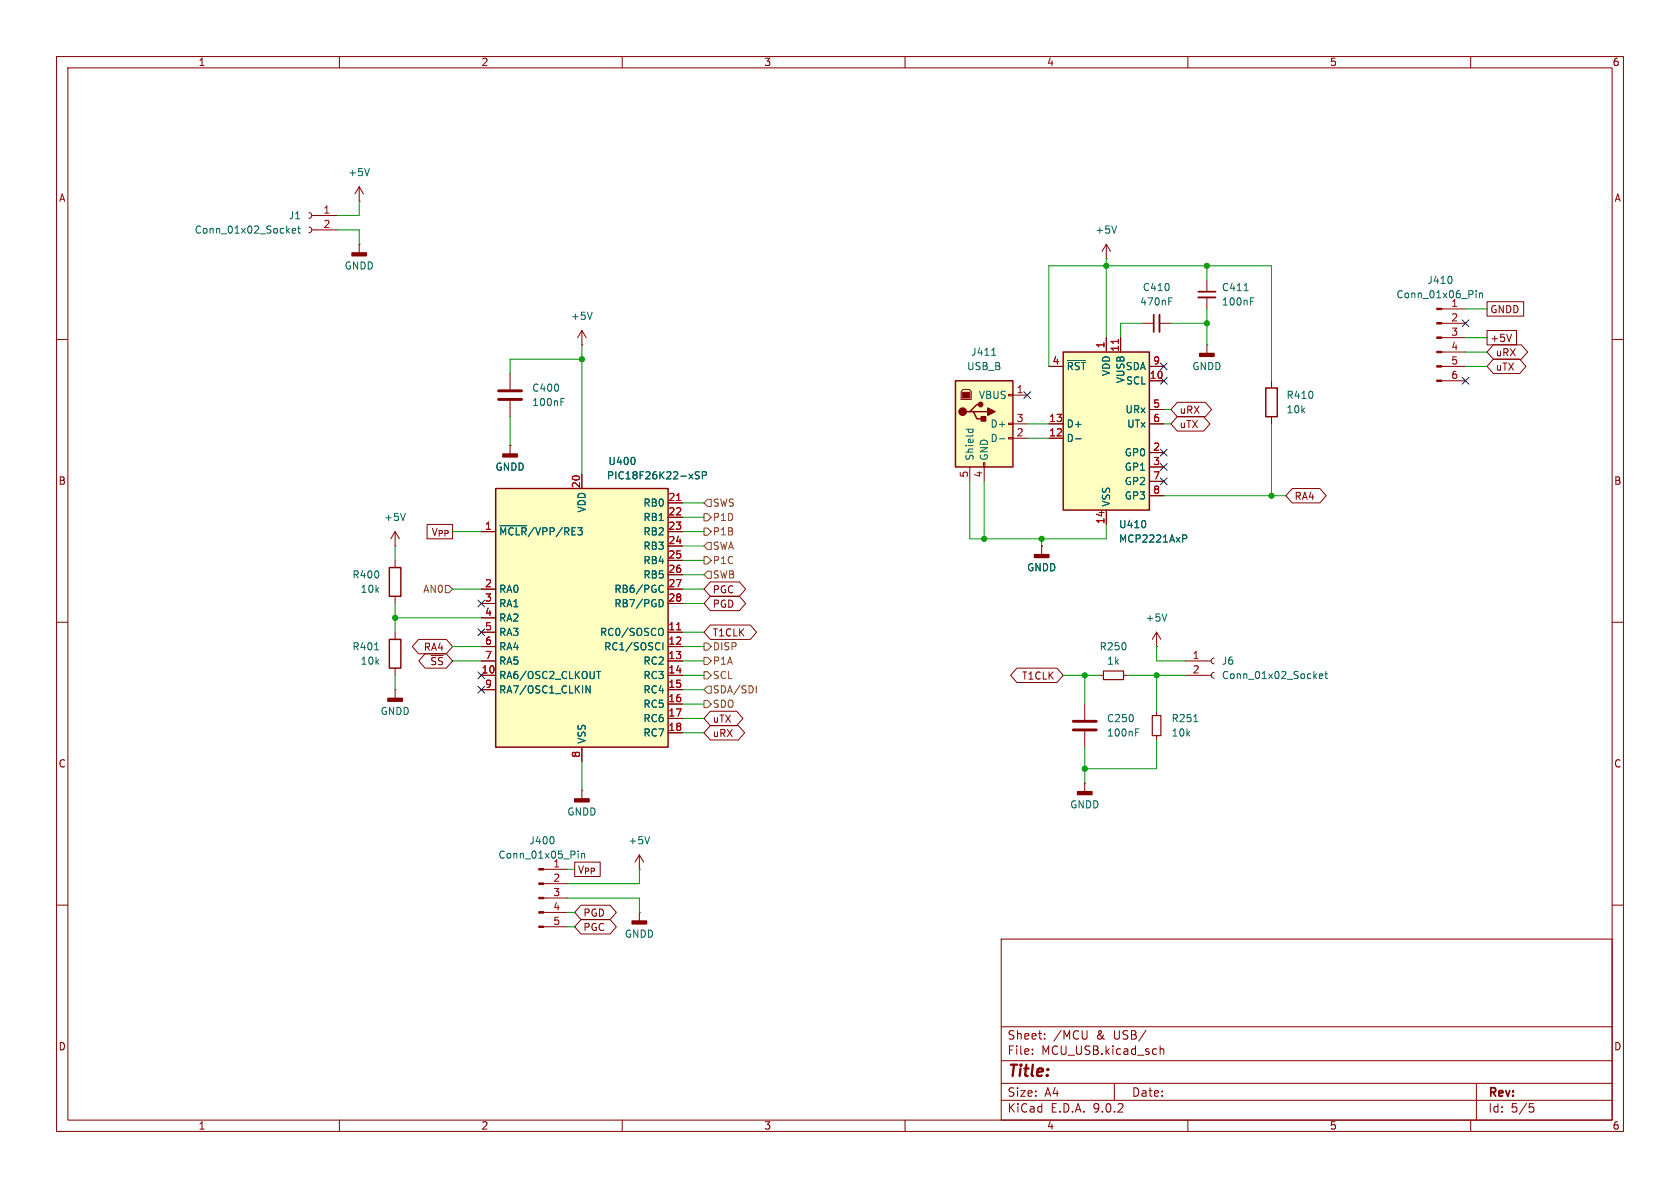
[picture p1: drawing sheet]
<svg xmlns="http://www.w3.org/2000/svg" width="297mm" height="210mm" viewBox="0 0 297 210" stroke-linecap="round" stroke-linejoin="round" font-family="sans-serif">
<g fill="none" stroke="#840000" stroke-width=".18">
<path d="M10 10h277v190h-277zM12 12h273v186h-273zM60 10v2M110 10v2M160 10v2M210 10v2M260 10v2M102.9 58.4v2.6M102.9 58.4l-.8 1.3M102.9 58.4l.7 1.3M201.9 57.2h2.1M205 57.2h2"/>
<path d="M254.9 54.6h4.2M254.9 57.2h4.2M254.9 59.7h4.2M10 60h2M102.9 61h.1M254.9 62.2h4.2M254.9 64.8h4.2M254.9 67.3h4.2M285 60h2M10 110h2M204.5 114.3h.1M204.5 111.8l-.8 1.2"/>
<path d="M204.5 111.8l.7 1.2M204.5 111.8v2.5M209.5 116.8h4.6M209.5 119.4h4.6M214.6 116.3l-.3 .2-.2 .3 .2 .4 .3 .1M214.6 118.9l-.3 .1-.2 .4 .2 .3 .3 .2M285 110h2M102.9 139.7h.1M102.9 139.7v1.5M96.1 153.7h4.2M96.1 156.2h4.2M96.1 158.8h4.2"/>
<path d="M113 153.7h.1M113 151.1l-.7 1.3M113 151.1l.8 1.3M113 151.1v2.6M10 160h2M96.1 161.3h4.2M96.1 163.8h4.2M177 166h108v32h-108zM285 160h2M60 198v2M110 198v2M160 198v2"/>
<path d="M177 194.5h108M177 191.5h108M177 187.5h108M177 181.5h108M182.5 186.3v.1M182.5 185.5v.1M184.7 183.6v.1M184.7 182.8v.1M192.2 182.2l-.1 1.4M197 191.5v3M205.1 184.9v1.5M205.1 185.5l.2-.1 .4 .1v.9"/>
<path d="M210 198v2M260 198v2M261 191.5v6.5M270.4 195.1h.7M270.5 195.7h.4l.3 .3-.2 .5-.5 .1"/>
</g>
<g fill="#840000" stroke="#840000" stroke-width=".18">
<path d="M254 54.5h.9v.2h-.9z"/>
<path d="M254 57h.9v.3h-.9z"/>
<path d="M254 59.6h.9v.2h-.9z"/>
<path d="M254 62.1h.9v.3h-.9z"/>
<path d="M254 64.6h.9v.3h-.9z"/>
<path d="M254 67.2h.9v.2h-.9z"/>
<path d="M95.2 153.5h.9v.3h-.9z"/>
<path d="M95.2 156.1h.9v.2h-.9z"/>
<path d="M95.2 158.6h.9v.3h-.9z"/>
<path d="M95.2 161.2h.9v.2h-.9z"/>
<path d="M95.2 163.7h.9v.3h-.9z"/>
</g>
<g fill="none" stroke="#006464" stroke-width=".18">
<path d="M104.7 55.2l-.4 1.3M206.6 53.3h.4M206.6 52.6h.6M256.6 49l.1 .3-.1 .7M261 51.4v.1M261 51.8v.8M261.6 51.8v.8M261.6 51.9l.1-.1 .3 .1 .1 .7M206.3 108.5l-.4 1.3M233.2 119.5l.7-.1-.1-.2-.4-.1-.2 .2 .1 .6h.5M234.2 119.1h.5M234.4 118.7v1.1l.3 .2"/>
<path d="M97.8 148l.1 .4-.1 .6M102.2 150.4v.2M102.2 150.9v.8M102.8 150.9v.8M102.8 151l.2-.1h.3l.1 .8M114.8 147.9l-.4 1.3"/>
</g>
<path d="M101.6 141.2h2.5v.5h-2.5z" fill="#840000" stroke="#840000" stroke-width=".25"/>
<path d="M204 55.6v3.1" fill="none" stroke="#840000" stroke-width=".3"/>
<path d="M205 55.6v3.1" fill="none" stroke="#840000" stroke-width=".33"/>
<path d="M87.6 86.4h30.5v45.7h-30.5z" fill="#ffffc2"/>
<path d="M87.6 86.4h30.5v45.7h-30.5z" fill="none" stroke="#840000" stroke-width=".25"/>
<g fill="none" stroke="#840000" stroke-width=".18">
<path d="M213.4 49.5v2.1M213.4 52.6v2M213.4 61h.1M213.4 61v1.5M85.1 94h2.5M102.9 83.8v2.6M118.1 94h2.5M118.1 88.9h2.5M118.1 91.4h2.5M118.1 96.5h2.5M118.1 99.1h2.5M85.1 104.1h2.5"/>
<path d="M85.1 106.7h2.5M85.1 109.2h2.5M85.1 111.8h2.5M85.1 114.3h2.5M85.1 116.8h2.5M85.1 119.4h2.5M118.1 104.1h2.5M118.1 106.7h2.5M118.1 111.8h2.5M118.1 114.3h2.5M118.1 116.8h2.5M118.1 119.4h2.5"/>
<path d="M118.1 101.6h2.5M194.3 119.4h.8M198.6 119.4h.8M85.1 121.9h2.5M102.9 132.1v2.5M118.1 121.9h2.5M118.1 124.5h2.5M118.1 127h2.5M118.1 129.5h2.5"/>
</g>
<g fill="none" stroke="#006464" stroke-width=".18">
<path d="M219.9 51.4h.8M221.1 53.3h.4M221.1 52.7h.6M88.4 92.9h4.7M112.2 81.1v.8M123.6 83.4h-.5l-.1 .1v.4l.5 .2 .1 .3-.2 .3-.5-.1M124.2 84h.6l.1-.2-.1-.3-.6-.1v1.3M105.5 118.7h.7M105.8 118.7v1.3M116.5 106a.64 .64 0 0 1 .8 .6 .64 .64 0 0 1-.8 .7M116.7 111.1a.43 .43 0 0 1 .6 .4v.4a.43 .43 0 0 1-.6 .4M116.7 103.5l.3-.1 .3 .2"/>
<path d="M117.2 113.6v1.3M117.3 104.6l-.3 .1h-.3M104.3 121.2v1.3l-.7-1.3v1.3"/>
</g>
<path d="M119.6 88.5h.7M119.6 111.3h.7" fill="none" stroke="#a90000" stroke-width=".18"/>
<path d="M211.8 51.6h3.1" fill="none" stroke="#840000" stroke-width=".3"/>
<path d="M211.8 52.6h3.1" fill="none" stroke="#840000" stroke-width=".33"/>
<path d="M212.1 62.5h2.5v.5h-2.5z" fill="#840000" stroke="#840000" stroke-width=".25"/>
<path d="M195.1 118.6h3.5v1.5h-3.5z" fill="none" stroke="#840000" stroke-width=".2"/>
<path d="M188 62.2h15.2v28h-15.2z" fill="#ffffc2"/>
<path d="M188 62.2h15.2v28h-15.2z" fill="none" stroke="#840000" stroke-width=".25"/>
<g fill="none" stroke="#840000" stroke-width=".18">
<path d="M195.6 59.7v2.5M198.1 59.7v2.5M185.4 64.8h2.6M185.4 74.9h2.6M185.4 77.5h2.6M203.2 64.8h2.5M203.2 74.9h2.5M203.2 67.3h2.5M203.2 72.4h2.5M195.6 90.2v2.5M203.2 80h2.5M203.2 82.6h2.5"/>
<path d="M203.2 85.1h2.5M203.2 87.6h2.5M191.8 138.4h.1M191.8 138.4v1.6M204.5 125.7v.8M204.5 130v.8"/>
</g>
<path d="M188.7 63.7h3.2M190.1 77.6h1M202.5 92.3v.7M209.1 94.6h.5l.2 .2-.1 .4h-.6M211.1 127.6h.7" fill="none" stroke="#006464" stroke-width=".18"/>
<path d="M197.7 60v.7" fill="none" stroke="#a90000" stroke-width=".18"/>
<path d="M203.7 126.5h1.5v3.5h-1.5z" fill="none" stroke="#840000" stroke-width=".2"/>
<path d="M190.5 140h2.5v.5h-2.5z" fill="#840000" stroke="#840000" stroke-width=".25"/>
<path d="M168.9 67.3h10.2v15.3h-10.2z" fill="#ffffc2"/>
<path d="M168.9 67.3h10.2v15.3h-10.2zM171.4 72.8h.7l.6 1.2h1.3M172.1 72.8h2.5M173.4 71.5h-.7l-1.3 1.3h-.6M223.8 68.6h2v5.1h-2zM68.8 113h2.1v5.1h-2.1zM68.8 100.3h2.1v5.1h-2.1z" fill="none" stroke="#840000" stroke-width=".25"/>
<g fill="none" stroke="#840000" stroke-width=".18">
<path d="M54.6 37.6l.4 .1 .1 .4-.1 .4-.4 .1M55.1 38.1h4.6M63.5 35.6h.1M63.5 33l-.8 1.3M63.5 33l.8 1.3M63.5 33v2.6M54.6 40.1l.4 .2 .1 .3-.1 .4-.4 .1M55.1 40.6h4.6M63.5 43.2h.1M63.5 43.2v1.5M195.6 45.7h.1M195.6 43.2l-.8 1.3"/>
<path d="M195.6 43.2l.7 1.3M195.6 43.2v2.5M195.6 59.7v2.5M198.1 59.7v2.5M262.9 58.4h5.2v2.6h-5.2zM262.9 53.3h6.5v2.6h-6.5zM267.2 59.1l-.4 1.3M90.2 78.7h.1M90.2 66v2.8M90.2 70.9v2.8M90.2 78.7v1.6M170.3 68.8h1l.4 .4v1.4h-1.8v-1.4z"/>
<path d="M178.3 69.7h.8v.3h-.8zM178.3 74.8h.8v.3h-.8zM178.3 77.3h.8v.3h-.8zM179.1 69.9h2.5M179.1 74.9h2.5M179.1 77.5h2.5M185.4 74.9h2.6M185.4 77.5h2.6M185.4 64.8h2.6M203.2 74.9h2.5M203.2 64.8h2.5M203.2 67.3h2.5"/>
<path d="M203.2 72.4h2.5M208.1 73.7h4.7l1.1 1.2-1.1 1.3h-4.7l-1.1-1.3zM208.1 71.1h5l1.1 1.3-1.1 1.3h-5l-1.1-1.3zM224.8 67.3v1.3M224.8 73.7v1.2M264 61h5l1.1 1.2-1.1 1.3h-5l-1.1-1.3zM264 63.5h4.7l1.1 1.3-1.1 1.2h-4.7l-1.1-1.2zM69.8 96.5h.1M69.8 94v2.5M69.8 99.1v1.2M69.8 94l-.7 1.3M69.8 94l.8 1.3"/>
<path d="M75.5 92.7h4.5v2.6h-4.5zM85.1 94h2.5M102.9 83.8v2.6M118.1 94h2.5M118.1 88.9h2.5M118.1 91.4h2.5M118.1 96.5h2.5M118.1 99.1h2.5M171.4 82.6v2.5M173.9 81.8h.2v.8h-.2zM174 82.6v2.5M184.1 96.5h.1"/>
<path d="M184.1 96.5v1.5M195.6 90.2v2.5M203.2 80h2.5M203.2 82.6h2.5M203.2 85.1h2.5M203.2 87.6h2.5M228.4 86.4h4.9l1.2 1.2-1.2 1.3h-4.9l-1.1-1.3zM69.8 105.4v1.3M69.8 111.8v1.2M69.8 118.1v1.3M74 113h4.9l1.1 1.3-1.1 1.3h-4.9l-1.1-1.3zM75.1 115.6h3.8l1.1 1.2-1.1 1.3h-3.8l-1.1-1.3z"/>
<path d="M85.1 104.1h2.5M85.1 106.7h2.5M85.1 109.2h2.5M85.1 111.8h2.5M85.1 114.3h2.5M85.1 116.8h2.5M85.1 119.4h2.5M118.1 104.1h2.5M118.1 106.7h2.5M118.1 111.8h2.5M118.1 114.3h2.5M118.1 116.8h2.5"/>
<path d="M118.1 119.4h2.5M118.1 101.6h2.5M125.6 105.4h5.1l1.1 1.3-1.1 1.3h-5.1l-1.1-1.3zM125.6 102.9h5.1l1.1 1.2-1.1 1.3h-5.1l-1.1-1.3zM125.6 110.5h7.1l1.1 1.3-1.1 1.2h-7.1l-1.1-1.2zM179.8 118.1h7l1.2 1.3-1.2 1.3h-7l-1.1-1.3zM69.8 121.9h.1M69.8 121.9v1.5M85.1 121.9h2.5M102.9 132.1v2.5M118.1 121.9h2.5M118.1 124.5h2.5"/>
<path d="M118.1 127h2.5M118.1 129.5h2.5M125.6 128.3h4.9l1.1 1.2-1.1 1.3h-4.9l-1.1-1.3zM125.6 125.7h4.6l1.1 1.3-1.1 1.3h-4.6l-1.1-1.3zM191.8 124.5v2.8M191.8 129.3v2.8M101.6 152.4h4.5v2.5h-4.5zM102.7 160h5.2l1.1 1.3-1.1 1.3h-5.2l-1.1-1.3zM102.7 162.6h5.2l1.1 1.2-1.1 1.3h-5.2l-1.1-1.3zM113 161.3h.1M113 161.3v1.5"/>
</g>
<path d="M170.2 69.3h1.2v1.1h-1.2z" fill="#840000" stroke="#840000" stroke-width=".18"/>
<g fill="#840000" stroke="#840000" stroke-width=".25">
<path d="M173.5 73.7h.7v.7h-.7z"/>
<path d="M174.6 72.1l1.3 .7-1.3 .6z"/>
<path d="M88.9 80.3h2.5v.5h-2.5z"/>
<path d="M62.2 44.7h2.6v.5h-2.6z"/>
<path d="M182.9 98h2.5v.6h-2.5z"/>
<path d="M68.6 123.4h2.5v.6h-2.5z"/>
<path d="M111.8 162.8h2.5v.5h-2.5z"/>
<circle cx="170.2" cy="72.8" r=".63"/>
<circle cx="173.4" cy="71.5" r=".38"/>
</g>
<g fill="none" stroke="#006464" stroke-width=".18">
<path d="M52.8 39.9v1.1l.3 .2M65.3 29.8l-.4 1.3M197.4 39.9l-.4 1.3M51.7 40.8l.6-.1-.1-.3h-.4l-.1 .2v.6h.5M52.6 40.4h.5M99.2 71h.4M99.2 70.4h.6M170.8 75.9h1.2M171.2 75.9v.3M172 75.9v.3M175.3 62.8h.7M176.7 77.6h1"/>
<path d="M188.7 63.7h3.2M190.1 77.6h1M71.7 90.7l-.5 1.3M88.4 92.9h4.7M112.2 81.1v.8M123.6 83.4h-.5l-.1 .1v.4l.5 .2 .1 .3-.2 .3-.5-.1M124.2 84h.6l.1-.2-.1-.3-.6-.1v1.3M202.5 92.3v.7M209.1 94.6h.5l.2 .2-.1 .4h-.6M66.2 114.9h.8M105.5 118.7h.7M105.8 118.7v1.3"/>
<path d="M116.5 106a.64 .64 0 0 1 .8 .6 .64 .64 0 0 1-.8 .7M116.7 111.1a.43 .43 0 0 1 .6 .4v.4a.43 .43 0 0 1-.6 .4M116.7 103.5l.3-.1 .3 .2M117.2 113.6v1.3M117.3 104.6l-.3 .1h-.3M104.3 121.2v1.3l-.7-1.3v1.3M200.8 129.5h.4M200.8 128.8h.6"/>
</g>
<path d="M88.1 69.1h4.1M88.1 70.6h4.1M189.7 127.5h4.1M189.7 129h4.1" fill="none" stroke="#840000" stroke-width=".51"/>
<g fill="none" stroke="#725600" stroke-width=".18">
<path d="M124.5 90.8h.6l.6 .6-.6 .7h-.6zM124.5 98.4h.6l.6 .7-.6 .6h-.6zM124.5 93.3h.6l.6 .7-.6 .6h-.6zM125.1 95.9h.6v1.3h-.6l-.6-.7zM125.1 88.3h.6v1.2h-.6l-.6-.6zM78.7 103.5h.7l.6 .6-.6 .7h-.7zM124.5 118.7h.6l.6 .7-.6 .6h-.6zM124.5 113.7h.6l.6 .6-.6 .6h-.6zM124.5 116.2h.6l.6 .6-.6 .7h-.6zM125.1 101h.6v1.2h-.6l-.6-.6zM124.5 123.8h.6l.6 .7-.6 .6h-.6zM125.1 121.3h.6v1.3h-.6l-.6-.7z"/>
<path d="M133.7 121.2v1.3"/>
</g>
<g fill="none" stroke="#009600" stroke-width=".18">
<path d="M63.5 35.6v2.5h-3.8M59.7 40.6h3.8v2.6M195.6 45.7v14M201.9 57.2h-3.8v2.5M207 57.2h6.4M213.4 47v2.5M213.4 54.6v6.4M259.1 59.7h3.8M259.1 54.6h3.8M90.2 73.7v5M102.9 61v22.8M102.9 63.5h-12.7v2.5"/>
<path d="M181.6 74.9h3.8M181.6 77.5h3.8M185.4 64.8v-17.8h39.4v20.3M205.7 74.9h1.3M205.7 72.4h1.3M224.8 74.9v12.7M259.1 62.2h3.8M259.1 64.8h3.8M69.8 96.5v2.6M80 94h5.1M120.6 96.5h3.9M120.6 99.1h3.9"/>
<path d="M120.6 94h3.9M120.6 91.4h3.9M120.6 88.9h3.9M171.4 85.1v10.2h24.2v-2.6M174 85.1v10.2M184.1 95.3v1.2M205.7 87.6h21.6M69.8 109.2h15.3M69.8 106.7v5.1M69.8 119.4v2.5M80 116.8h5.1M80 104.1h5.1"/>
<path d="M80 114.3h5.1M120.6 119.4h3.9M120.6 116.8h3.9M120.6 111.8h3.9M120.6 104.1h3.9M120.6 106.7h3.9M120.6 114.3h3.9M120.6 101.6h3.9M188 119.4h6.3M191.8 119.4v5.1M199.4 119.4h10.1M204.5 114.3v2.5h5"/>
<path d="M204.5 119.4v6.3M102.9 134.6v5.1M120.6 121.9h3.9M120.6 129.5h3.9M120.6 127h3.9M120.6 124.5h3.9M191.8 132.1v6.3M204.5 130.8v5.1h-12.7M100.3 158.8h12.7v2.5M100.3 153.7h1.3M113 153.7v2.5h-12.7M100.3 161.3h1.3"/>
<path d="M100.3 163.8h1.3"/>
</g>
<g fill="none" stroke="#000084" stroke-width=".18">
<path d="M258.5 56.5l1.2 1.3M259.7 56.5l-1.2 1.3M181 69.2l1.2 1.3M182.2 69.2l-1.2 1.3M205.1 64.2l1.2 1.2M205.1 79.4l1.2 1.2M205.1 66.7l1.2 1.2M206.3 64.2l-1.2 1.2M206.3 79.4l-1.2 1.2M206.3 66.7l-1.2 1.2M258.5 66.7l1.2 1.2M259.7 66.7l-1.2 1.2"/>
<path d="M205.1 84.5l1.2 1.2M205.1 81.9l1.2 1.3M206.3 84.5l-1.2 1.2M206.3 81.9l-1.2 1.3M84.5 111.2l1.2 1.2M84.5 118.8l1.2 1.2M84.5 106.1l1.2 1.2M85.7 111.2l-1.2 1.2M85.7 118.8l-1.2 1.2M85.7 106.1l-1.2 1.2M84.5 121.3l1.2 1.2M85.7 121.3l-1.2 1.2"/>
</g>
<path d="M197.7 60v.7M119.6 88.5h.7M119.6 111.3h.7" fill="none" stroke="#a90000" stroke-width=".18"/>
<g fill="#009600" stroke="#009600" stroke-width=".18">
<circle cx="102.9" cy="63.5" r=".46"/>
<circle cx="69.8" cy="109.2" r=".46"/>
<circle cx="213.4" cy="57.2" r=".46"/>
<circle cx="213.4" cy="47" r=".46"/>
<circle cx="195.6" cy="47" r=".46"/>
<circle cx="191.8" cy="119.4" r=".46"/>
<circle cx="184.1" cy="95.3" r=".46"/>
<circle cx="204.5" cy="119.4" r=".46"/>
<circle cx="191.8" cy="135.9" r=".46"/>
<circle cx="174" cy="95.3" r=".46"/>
<circle cx="224.8" cy="87.6" r=".46"/>
</g>
<text font-size="2.8" fill="#840000" x="178" y="190.9">Title:</text>
<g font-size="2.1" fill="#840000">
<text x="178" y="184">Sheet:</text>
<text x="186.2" y="184">/MCU</text>
<text x="193.9" y="184">&amp;</text>
<text x="197" y="184">USB/</text>
<text x="178" y="186.7">File:</text>
<text x="184.1" y="186.7">MCU_USB.kicad_sch</text>
<text x="178" y="196.9">KiCad</text>
<text x="178" y="194.1">Size:</text>
<text x="184.7" y="194.1">A4</text>
<text x="185.7" y="196.9">E.D.A.</text>
<text x="193.3" y="196.9">9.0.2</text>
<text x="200" y="194.1">Date:</text>
<text x="263" y="194.3">Rev:</text>
<text x="263" y="196.9">Id:</text>
<text x="267.1" y="196.9">5/5</text>
</g>
<g font-size="1.8" fill="#840000">
<text x="35" y="11.9">1</text>
<text x="85" y="11.9">2</text>
<text x="135" y="11.9">3</text>
<text x="185" y="11.9">4</text>
<text x="235" y="11.9">5</text>
<text x="285" y="11.9">6</text>
<text x="10.3" y="35.9">A</text>
<text x="285.3" y="35.9">A</text>
<text x="263.4" y="55.6">GNDD</text>
<text x="263.4" y="60.6">+5V</text>
<text x="264.3" y="63.2">uRX</text>
<text x="264.3" y="65.7">uTX</text>
<text x="208.4" y="75.9">uTX</text>
<text x="208.4" y="73.3">uRX</text>
<text x="10.3" y="85.9">B</text>
<text x="228.8" y="88.6">RA4</text>
<text x="285.3" y="85.9">B</text>
<text x="76.2" y="94.9">V_{PP}</text>
<text x="125.9" y="107.6">PGD</text>
<text x="125.9" y="105.1">PGC</text>
<text x="125.9" y="112.7">T1CLK</text>
<text x="74.8" y="115.3">RA4</text>
<text x="76" y="117.8">~{SS}</text>
<text x="180.6" y="120.3">T1CLK</text>
<text x="125.9" y="130.5">uRX</text>
<text x="125.9" y="128">uTX</text>
<text x="10.3" y="135.9">C</text>
<text x="285.3" y="135.9">C</text>
<text x="102.1" y="154.6">V_{PP}</text>
<text x="103" y="162.2">PGD</text>
<text x="103" y="164.8">PGC</text>
<text x="10.3" y="185.9">D</text>
<text x="285.3" y="185.9">D</text>
<text x="35" y="199.9">1</text>
<text x="85" y="199.9">2</text>
<text x="135" y="199.9">3</text>
<text x="185" y="199.9">4</text>
<text x="235" y="199.9">5</text>
<text x="285" y="199.9">6</text>
</g>
<g font-size="1.8" fill="#006464">
<text x="61.5" y="31.3">+5V</text>
<text x="34.3" y="41.5">Conn_01x02_Socket</text>
<text x="50.9" y="39">J1</text>
<text x="193.5" y="41.5">+5V</text>
<text x="60.8" y="47.9">GNDD</text>
<text x="201.9" y="51.7">C410</text>
<text x="215.9" y="51.7">C411</text>
<text x="246.8" y="52.9">Conn_01x06_Pin</text>
<text x="252.2" y="50.4">J410</text>
<text x="100.8" y="56.7">+5V</text>
<text x="201.4" y="54.2">470nF</text>
<text x="215.9" y="54.2">100nF</text>
<text x="256.5" y="54.4">1</text>
<text x="170.9" y="65.6">USB_B</text>
<text x="171.6" y="63.1">J411</text>
<text x="188.5" y="65.6">~{RST}</text>
<text x="198.9" y="65.6">SDA</text>
<text x="210.7" y="65.6">GNDD</text>
<text x="94" y="69.4">C400</text>
<text x="94" y="72">100nF</text>
<text x="173" y="70.7">VBUS</text>
<text x="196.4" y="66.6" transform="rotate(-90 196.4 66.6)">VDD</text>
<text x="199" y="68.2">SCL</text>
<text x="199" y="67.8" transform="rotate(-90 199 67.8)">VUSB</text>
<text x="227.3" y="70.7">R410</text>
<text x="175" y="75.8">D+</text>
<text x="188.5" y="75.8">D+</text>
<text x="198.9" y="73.3">URx</text>
<text x="199.2" y="75.8">UTx</text>
<text x="227.3" y="73.3">10k</text>
<text x="87.5" y="83.4">GNDD</text>
<text x="107.5" y="82.4">U400</text>
<text x="172.3" y="81.5" transform="rotate(-90 172.3 81.5)">Shield</text>
<text x="174.9" y="81.5" transform="rotate(-90 174.9 81.5)">GND</text>
<text x="175" y="78.3">D-</text>
<text x="188.5" y="78.3">D-</text>
<text x="198.7" y="80.9">GP0</text>
<text x="198.7" y="83.4">GP1</text>
<text x="107.2" y="84.9">PIC18F26K22-xSP</text>
<text x="113.6" y="89.8">RB0</text>
<text x="196.4" y="89.7" transform="rotate(-90 196.4 89.7)">VSS</text>
<text x="198.7" y="86">GP2</text>
<text x="198.7" y="88.5">GP3</text>
<text x="67.8" y="92.3">+5V</text>
<text x="88.1" y="94.8">~{MCLR}/VPP/RE3</text>
<text x="103.7" y="90.7" transform="rotate(-90 103.7 90.7)">VDD</text>
<text x="113.6" y="92.3">RB1</text>
<text x="113.6" y="94.8">RB2</text>
<text x="197.7" y="93.6">U410</text>
<text x="113.6" y="97.4">RB3</text>
<text x="113.6" y="99.9">RB4</text>
<text x="181.5" y="101.2">GNDD</text>
<text x="197.7" y="96.1">MCP2221AxP</text>
<text x="62.2" y="102.5">R400</text>
<text x="63.6" y="105">10k</text>
<text x="88.1" y="105">RA0</text>
<text x="88.1" y="107.5">RA1</text>
<text x="108.5" y="105">RB6/PGC</text>
<text x="108.5" y="107.5">RB7/PGD</text>
<text x="113.6" y="102.5">RB5</text>
<text x="88.1" y="110.1">RA2</text>
<text x="88.1" y="112.6">RA3</text>
<text x="106" y="112.6">RC0/SOSCO</text>
<text x="202.4" y="110.1">+5V</text>
<text x="62.2" y="115.2">R401</text>
<text x="63.6" y="117.7">10k</text>
<text x="88.1" y="115.2">RA4</text>
<text x="88.1" y="117.7">RA5</text>
<text x="106.7" y="115.2">RC1/SOSCI</text>
<text x="113.6" y="117.7">RC2</text>
<text x="194.3" y="115.2">R250</text>
<text x="195.6" y="117.7">1k</text>
<text x="215.9" y="117.7">J6</text>
<text x="88.1" y="120.2">RA6/OSC2_CLKOUT</text>
<text x="88.1" y="122.8">RA7/OSC1_CLKIN</text>
<text x="113.6" y="120.2">RC3</text>
<text x="113.6" y="122.8">RC4</text>
<text x="113.6" y="125.3">RC5</text>
<text x="215.9" y="120.2">Conn_01x02_Socket</text>
<text x="67.2" y="126.6">GNDD</text>
<text x="103.7" y="131.6" transform="rotate(-90 103.7 131.6)">VSS</text>
<text x="113.6" y="127.9">RC6</text>
<text x="113.6" y="130.4">RC7</text>
<text x="195.6" y="127.9">C250</text>
<text x="195.6" y="130.4">100nF</text>
<text x="207" y="127.9">R251</text>
<text x="207" y="130.4">10k</text>
<text x="189.1" y="143.1">GNDD</text>
<text x="93.5" y="149.5">J400</text>
<text x="100.2" y="144.4">GNDD</text>
<text x="111" y="149.5">+5V</text>
<text x="88" y="152">Conn_01x05_Pin</text>
<text x="97.7" y="153.4">1</text>
<text x="110.4" y="166">GNDD</text>
</g>
<g font-size="1.8" fill="#a90000">
<text x="57.1" y="37.8">1</text>
<text x="57.1" y="40.4">2</text>
<text x="256.5" y="56.9">2</text>
<text x="256.5" y="59.4">3</text>
<text x="186" y="64.5">4</text>
<text x="195.3" y="61.7" transform="rotate(-90 195.3 61.7)">1</text>
<text x="197.9" y="62.3" transform="rotate(-90 197.9 62.3)">11</text>
<text x="203.8" y="64.5">9</text>
<text x="256.5" y="62">4</text>
<text x="256.5" y="64.5">5</text>
<text x="179.6" y="69.6">1</text>
<text x="203.2" y="67.1">10</text>
<text x="256.5" y="67.1">6</text>
<text x="179.6" y="74.7">3</text>
<text x="179.6" y="77.2">2</text>
<text x="185.4" y="74.7">13</text>
<text x="185.4" y="77.2">12</text>
<text x="203.8" y="72.1">5</text>
<text x="203.8" y="74.7">6</text>
<text x="203.8" y="79.8">2</text>
<text x="203.8" y="82.3">3</text>
<text x="102.6" y="86.4" transform="rotate(-90 102.6 86.4)">20</text>
<text x="118.1" y="88.6">21</text>
<text x="171.2" y="84.5" transform="rotate(-90 171.2 84.5)">5</text>
<text x="173.7" y="84.5" transform="rotate(-90 173.7 84.5)">4</text>
<text x="203.8" y="84.8">7</text>
<text x="203.8" y="87.4">8</text>
<text x="85.7" y="93.7">1</text>
<text x="118.1" y="91.2">22</text>
<text x="118.1" y="93.7">23</text>
<text x="195.3" y="92.8" transform="rotate(-90 195.3 92.8)">14</text>
<text x="118.1" y="96.3">24</text>
<text x="118.1" y="98.8">25</text>
<text x="118.1" y="101.3">26</text>
<text x="85.7" y="103.9">2</text>
<text x="85.7" y="106.4">3</text>
<text x="118.1" y="103.9">27</text>
<text x="118.1" y="106.4">28</text>
<text x="85.7" y="109">4</text>
<text x="85.7" y="111.5">5</text>
<text x="118.1" y="111.5">11</text>
<text x="85" y="119.1">10</text>
<text x="85.7" y="114">6</text>
<text x="85.7" y="116.6">7</text>
<text x="118.1" y="114">12</text>
<text x="118.1" y="116.6">13</text>
<text x="118.1" y="119.1">14</text>
<text x="210.7" y="116.6">1</text>
<text x="210.7" y="119.1">2</text>
<text x="85.7" y="121.7">9</text>
<text x="118.1" y="121.7">15</text>
<text x="118.1" y="124.2">16</text>
<text x="118.1" y="126.7">17</text>
<text x="118.1" y="129.3">18</text>
<text x="102.6" y="134.1" transform="rotate(-90 102.6 134.1)">8</text>
<text x="97.7" y="156">2</text>
<text x="97.7" y="158.5">3</text>
<text x="97.7" y="161">4</text>
<text x="97.7" y="163.6">5</text>
</g>
<g font-size="1.8" fill="#725600">
<text x="125.9" y="89.8">SWS</text>
<text x="125.9" y="92.3">P1D</text>
<text x="125.9" y="94.8">P1B</text>
<text x="125.9" y="99.9">P1C</text>
<text x="125.9" y="97.4">SWA</text>
<text x="74.7" y="105">AN0</text>
<text x="125.9" y="102.5">SWB</text>
<text x="125.9" y="115.2">DISP</text>
<text x="125.9" y="117.7">P1A</text>
<text x="125.9" y="120.2">SCL</text>
<text x="125.9" y="125.3">SDO</text>
<text x="125.9" y="122.8">SDA/SDI</text>
</g>
</svg>
